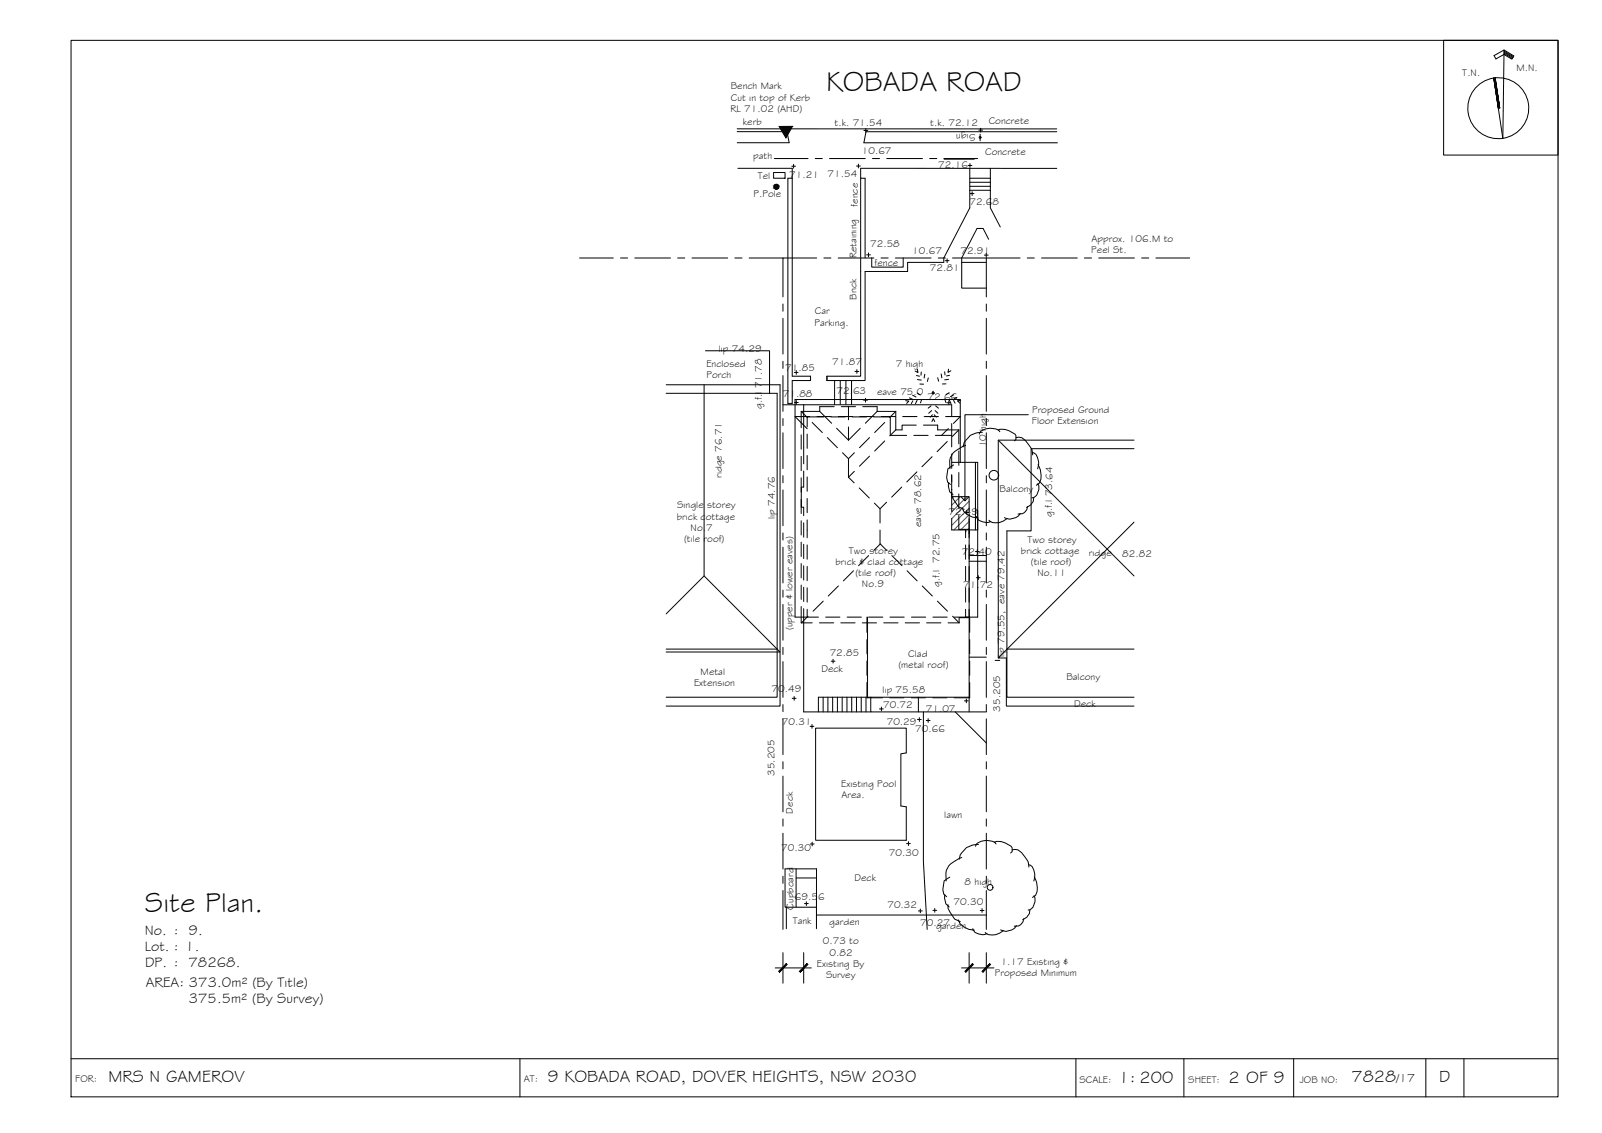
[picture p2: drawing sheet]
<svg xmlns="http://www.w3.org/2000/svg" width="420mm" height="297mm" viewBox="0 0 420 297" stroke-linecap="round" stroke-linejoin="round" font-family="sans-serif">
<!-- layer: BORDER -->
<g fill="none" stroke="#000" stroke-width=".26">
<path d="M18.6 10.6h390v277h-390zM378.6 10.6h30v30.1h-30zM394.4 13.7l2.4 1.4M394.4 14l2.2 1.3M394.5 13.1l2.5 1.6-.5 .8-2.1-1.2-2.1 1.1-.5-.8 2.7-1.5-.3 23.2-2.4-15.8M394.5 13.4l2.4 1.5M392.1 20.4l1.2 7.9M18.6 277.6h390M136.4 277.6v10M282.2 277.6v10M310.5 277.6v10M339.3 277.6v10"/>
<path d="M374 277.6v10M383.9 277.6v10"/>
<circle cx="393" cy="28.4" r="8"/>
</g>
<g fill="#000" stroke="#000" stroke-width=".26">
<path d="M391.8 20.5l1.2 7.9zM391.8 20.5l.3-.1 .9 8z"/>
<path d="M392.1 20.4l.9 8 .3-.1zM392.1 20.4l1.2 7.9z"/>
</g>
<!-- layer: BOUNDARY -->
<g fill="none" stroke="#000" stroke-width=".26">
<path d="M203.1 41.6h8.8M213.8 41.6h1.9M217.6 41.6h9.3M228.8 41.6h1.9M232.6 41.6h9.3M243.8 41.6h1.9M247.6 41.6h8.8M152 67.6h8.9M162.7 67.6h1.9M166.5 67.6h9.4M177.7 67.6h1.9M181.5 67.6h9.3"/>
<path d="M192.7 67.6h1.9M196.5 67.6h8.8M205.3 79.7v1.9M214.2 67.6h-8.9v10.2M216.1 67.6h1.8M219.8 67.6h9.4M231.1 67.6h1.8M234.8 67.6h9.4M246.1 67.6h1.9M249.8 67.6h17.7M258.7 67.6v10.2M258.7 79.7v1.9"/>
<path d="M269.4 67.6h1.9M273.2 67.6h9.3M284.4 67.6h1.9M288.1 67.6h9.4M299.4 67.6h1.9M303.2 67.6h8.8M205.3 83.5v9.3M205.3 94.7v1.9M205.3 98.5v9.3M258.7 83.5v9.3M258.7 94.7v1.9M258.7 98.5v9.3"/>
<path d="M205.3 109.7v1.9M205.3 113.5v9.3M258.7 109.7v1.9M258.7 113.5v9.3M205.3 124.7v1.9M205.3 128.5v9.3M205.3 139.7v1.9M258.7 124.7v1.9M258.7 128.5v9.3M258.7 139.7v1.9M205.3 143.5v9.3M205.3 154.7v1.9"/>
<path d="M205.3 158.5v9.3M258.7 143.5v9.3M258.7 154.7v1.9M258.7 158.5v9.3M205.3 169.7v1.9M205.3 173.5v9.3M258.7 169.7v1.9M258.7 173.5v9.3M205.3 184.7v1.9M205.3 188.5v9.3M205.3 199.7v1.9M258.7 184.7v1.9"/>
<path d="M258.7 188.5v9.3M258.7 199.7v1.9M205.3 203.5v9.3M205.3 214.7v1.9M205.3 218.5v9.3M258.7 203.5v9.3M258.7 214.7v1.9M258.7 218.5v9.3M205.3 229.7v1.9M205.3 233.5v10.2M258.7 229.7v1.9M258.7 233.5v10.2"/>
</g>
<!-- layer: EXISTING -->
<g fill="none" stroke="#000" stroke-width=".26">
<path d="M193.3 34.5h13.1l.6 2.9h-13.7M193.3 33.8h83.9M277.2 34.5h-50.1l-.5 2.9h50.7M193.5 44.1h14.3v54.5h4.8v1.2h-4.8v6h-1.2v-59.1h1.2M202.9 45.2h3v1.5h-3zM225.7 46.7v51.9h-8.8v1.2h10v-28.6h11.1v-2.4h9.5v-1.2M247.6 41.7h7.9M254.3 49.9h5.4M254.3 46.7h5.4M254.3 44.1v10.4l-6.8 13.1M254.3 48.8h5.4M254.3 47.8h5.4"/>
<path d="M259.7 49.9v4.6l2.6 5M259.7 44.1v5.8M277.2 44.1h-51.5v2.6h1.2v20.9M228.6 67.6v2.4h8.3v-2.4M252.2 68.8v6.7h6.5M252.2 67.6v1.2M252.2 68.8h6.5M259.3 62.7l-1.5-2.8h-1.5l-4.1 7.7M185 92h16.8v11.2M218.9 99.8v6.3M220.4 99.8v6.3M221.9 99.8v6.3"/>
<path d="M223.3 99.8v6.3M174.7 103.1h29.1v67.1M205.3 106.1h44.3v3.1M210.8 106.1v15.5M211.7 113.8v3.8M211.7 119.4v3.8M216 109.3h-4.3v2.6M217.9 109.3h3.8M223.5 109.3h3.8M229.2 109.3h4.3v4.8h4.3M239.7 114.1h3.7M245.3 114.1h4.3v3.1"/>
<path d="M249.6 111.1v3M249.6 119v3.8M297.4 117.6h-27v21.6h-6.3v31M210.8 123.5v4.2h-.7v5.3h.7v2.2M210.8 137.1v3.7M211.7 125v3.8M211.7 130.7v3.7M211.7 136.3v4.7M249.6 124.7v3.7M249.6 130.3v3.7M249.6 135.9v3h3.6v2.1M254.2 134.7v51.9"/>
<path d="M210.8 142.7v3.7M210.8 148.3v3.8M210.8 154v3.7M210.8 159.6v27h17.6M211.7 142.9v3.7M211.7 148.5v3.7M211.7 154.1v3.8M211.7 159.7v2.1M253.2 142.9v3.7M253.2 148.5v3.7M253.2 154.1v3.8M253.2 159.7v2.1"/>
<path d="M254.2 145.6h4.5M254.2 147.1h4.5M174.7 170.2h29.1M203.8 170.2v12.6h-29.1M210.8 161.8h3.9M216.5 161.8h3.8M222.2 161.8h3.7M227.5 161.8v21M227.8 161.8h3.7M233.4 161.8h3.8M239 161.8h3.8M244.7 161.8h3.7"/>
<path d="M250.3 161.8h3.9M254.2 172.3h4.5M264.1 170.2v12.6h33.3M264.1 170.2h33.3M213.9 190.9h23.8v6.5l-1.4 .2v13.7l1.4 .2v8.8h-23.8zM215.9 182.8v3.8M217.1 182.8v3.8M218.4 182.8v3.8M219.6 182.8v3.8M220.9 182.8v3.8M222.1 182.8v3.8M223.4 182.8v3.8"/>
<path d="M224.6 182.8v3.8M225.9 182.8v3.8M227.1 182.8v3.8M228.4 182.8v3.8h30.3M240.9 182.8v3.8M242.2 186.6v39.1l1 18M250.5 186.6l8.2 8.2M254.2 182.8h-39.6v3.8M206.2 237.8h7.9v5.7M206.2 237.8h-.3v-10h8.3l-.1 10M206.2 237.8v5.7M208.8 227.8v10"/>
<path d="M208.8 230.2h5.4M214.1 239.9h44.6"/>
</g>
<!-- layer: ROOFPLAN -->
<g fill="none" stroke="#000" stroke-width=".26">
<path d="M174.7 100.9h29.9v84.2h-29.9M184.7 100.9v50.1l-10 9.9M210.1 107.9l1.6 1.5M210.1 114v3.8M210.1 119.6v3.8M212.4 109.2h-3.9l3.2 3.2M213 110.8l2.7 2.6M214.3 109.2h3.7M215 107.9l3.1 3.1M217 114.7l2.6 2.7M218.8 106.6h-3.8v1.3h-4.9v4.2M219.4 112.3l3.1 3.1"/>
<path d="M219.9 109.2h3.7M220.6 106.6h3.8M221 118.7l1.5 1.6M222.5 106.6v3.5M222.5 111.9v3.5M224.1 118.7l-1.6 1.6v4.8M225.5 109.2h3.7M225.6 112.3l-3.1 3.1M226.3 106.6h3.7v1.3M228.1 119.6l-2.7 2.6M228.1 114.7l-2.7 2.7M230 107.9h4.9"/>
<path d="M230 107.9l-3 3.1M231.1 109.2h3.8M232 115.6l-2.6 2.7M232 110.8l-2.6 2.6M234.9 112.7l-1.5 1.6M234.9 107.9l-1.5 1.5M234.9 107.9v4.8M236.8 109.2h3.7M240.3 111.5h-3.7v1.2h-1.7M242.2 111.5h3.7v1.2h5.6M242.4 109.2h3.7M244.5 119.7l-2.7 2.7"/>
<path d="M248 109.2h3.8l-1.8 1.8M248.4 115.8l-2.6 2.6M248.7 112.3l-1.8 1.8M251.5 112.7l-1.7 1.7M251.5 112.7v3.7M251.5 118.3v3.7M261.8 115.4l35.6 35.6M297.4 115.4h-35.6v57.1M210.1 125.3v3.7M210.1 130.9v3.7M210.1 136.5v3.8M222.5 125.1l1.5 1.5"/>
<path d="M224.1 123.6l-1.6 1.5M225.3 127.9l2.7 2.7M229.3 131.9l1.5 1.5v3.7M230.8 139v3.7M232.5 131.7l-1.7 1.7M236.5 127.7l-2.6 2.6M240.5 123.7l-2.7 2.7M251.5 123.9v3.7M251.5 129.5v3.8M251.5 135.1v3.7h2.7v2.2M251.8 121.2v-16.5h-43.3v57.1h2.3M256.4 133.8v5.1h-2.2"/>
<path d="M256.4 138.9v22.9h-3.2M297.4 136.9l-35.6 35.6h2.1v12.6h33.5M184.7 151l19.9 19.9h-29.9M210.1 142.1v3.8M210.1 147.8v3.7M210.1 153.4v3.7M210.1 159v4.3h2.9M215.9 157.6l-2.7 2.6M219.9 153.6l-2.7 2.7M223.8 149.6l-2.6 2.7M227.8 145.7l-2.6 2.6M229.2 144.3l1.7-1.7 1.7 1.7"/>
<path d="M233.9 145.7l2.7 2.6M237.9 149.6l2.6 2.7M241.9 153.6l2.6 2.7M245.9 157.6l2.6 2.6M254.2 159.7v2.2h-2.6v1.4M254.2 142.9v3.7M254.2 148.5v3.7M254.2 154.1v3.8M211.9 161.6l-1.7 1.7M214.9 163.3h3.8M220.5 163.3h3.8M226.2 163.3h3.7"/>
<path d="M227.4 178.9v4h4.1M227.4 161.8v4M227.4 167.7v3.7M227.4 173.3v3.8M231.8 163.3h3.7M237.4 163.3h3.8M243 163.3h3.8M248.7 163.3h2.9M249.8 161.6l1.8 1.7M254.3 161.8v4M254.3 167.7v3.7M254.3 173.3v3.8"/>
<path d="M254.3 178.9v4h-4.1M233.3 182.9h3.8M239 182.9h3.7M244.6 182.9h3.8"/>
</g>
<!-- layer: HATCH -->
<path d="M250.1 130.2l-.5 .5M251.8 130.2l-2.2 2.3M253.6 130.2l-4 4M254.2 131.4l-4.6 4.6M254.2 133.2l-4.6 4.5M254.2 135l-4 3.9M254.2 136.7l-2.2 2.2M254.2 138.5l-1 .9" fill="none" stroke="#545454" stroke-width=".26"/>
<!-- layer: VEGE_01 -->
<path d="M244.5 103.2h.1M244.7 103.1h.1M244.7 103h.1M244.7 103.3h.1M244.7 103.2h.1M244.7 102.8h.1M244.8 103.1h.1M244.8 103h.1M245 103.2h.1" fill="none" stroke="#954a00" stroke-width=".26"/>
<!-- layer: VEGSPREAD -->
<g fill="none" stroke="#000" stroke-width=".26">
<path d="M240.4 98.5l.8 .1M240.6 96.8l.2 .9-.8-.4M240.6 99.5l1 .1M241.6 97.5l-.1 .9M242.6 98.1l-.2 1M243.5 99.1l-.3 .9M245.9 99l.3 .9M246.8 98l.2 1.1M247.8 97.5v.8M248.8 96.8l-.2 .8 .8-.4M248.8 99.5l-1 .1M249 98.4l-.8 .2"/>
<path d="M237.5 105l.9 .2-.6 .6M238.5 104.3l.8 .3M239.3 103.6l.9 .5M239.4 105.1l-.4 .7M240.5 105l-.4 .9M240.6 103l.8 .6M241.3 100.7h.9M241.7 104.7l-.3 .9M244.2 106.4l-.8 .6M244.3 107.6l-.7 .7M244.4 110.5l.4-.7 .4 .7M244.5 108.7l-.5 .7"/>
<path d="M245 108.7l.6 .7M245.2 107.6l.8 .7M245.4 106.4l.7 .6M247.8 104.6l.3 .9M248.1 100.6l-.9 .1M248.9 102.9l-.8 .6M249 104.9l.4 .9M250.1 105l.4 .7M250.2 103.5l-.9 .5M251 104.2l-.8 .4M252 105l-.9 .1 .6 .6M253.3 116.8l-.7 .2a5.2 5.2 0 0 0-3.5 3.9v2"/>
<path d="M257.6 113.3a4.9 4.9 0 0 0-5 3.9M261.8 112.8a4.2 4.2 0 0 1 4.7 1.4v1l-.4 .4M262.2 113.2a3.4 3.4 0 0 0-3.7-.7l-1.3 .6-.4 .7M266.5 114.8l.6-.2 .9 .2 1 .7 1.6 2.3 .2 1.5M270.8 118.7h.4a3.6 3.6 0 0 1 .9 4.2M248.8 126.5a3.1 3.1 0 0 0 1.2 3.2M249.6 129.1v1l1.8 2.8 1.5 .7M250.1 121.9l-1.5 1-.3 2.3 .2 1.2 .8 .6M252.3 133.1a4.3 4.3 0 0 0 4.3 2.7M256.1 135.4a1.92 1.92 0 0 0 1.5 1.4l1.2 .2 1.1-.3M264.2 135.9a4.1 4.1 0 0 1-4.5 .8l-.3-.3M267.6 134.6a3.3 3.3 0 0 1-4.2 1.1"/>
<path d="M269.5 132.8a2.12 2.12 0 0 1-2.5 2M271.1 130.5a2.84 2.84 0 0 1-1.9 2.5M272.2 126.8a2.85 2.85 0 0 1-1.1 3.7h-.5M272.3 121.8a5.2 5.2 0 0 1 .3 4.9l-.8 .5M247.8 234.5a3.2 3.2 0 0 0 1.1 3.3M248.6 237.2v.9l1.8 2.9 1.4 .6M249.1 230l-1.5 1-.3 2.3 .3 1.2 .7 .6M252.3 224.8l-.7 .2a5.2 5.2 0 0 0-3.5 4v2M256.6 221.4a5.3 5.3 0 0 0-4.8 2.7l-.2 1.1M260.7 220.9a4.2 4.2 0 0 1 4.8 1.4v1l-.4 .3M261.2 221.3l-.3-.5a4.7 4.7 0 0 0-4.7 .3l-.4 .8M265.5 222.8h1.5l1 .8 1.6 2.3 .2 1.4"/>
<path d="M269.8 226.7l.4 .1a3.7 3.7 0 0 1 .9 4.2M270.1 238.6a2.93 2.93 0 0 1-1.9 2.5M271.2 234.8a2.91 2.91 0 0 1-1.1 3.7l-.5 .1M271.3 229.9a5.2 5.2 0 0 1 .3 4.9l-.8 .5M251.3 241.1a4.4 4.4 0 0 0 4.3 2.8M255.2 243.5a2.31 2.31 0 0 0 2.6 1.6l1.1-.4M263.2 244a4.1 4.1 0 0 1-4.5 .8l-.3-.4M266.6 242.7a3.2 3.2 0 0 1-4.2 1.1M268.5 240.9a2.09 2.09 0 0 1-2.5 1.9"/>
<circle cx="259.7" cy="232.6" r=".75"/>
</g>
<!-- layer: HGTS_11 -->
<g fill="none" stroke="#000" stroke-width=".26">
<path d="M205.3 34.5h1.1M226.6 34.2h1M227.1 33.7v1M256.7 34.1h1M257.2 33.6v1M207.7 43.6h.9M208.1 43.1v1M224.6 43.5h1M225.1 43v1M253.9 43.4h1M254.4 42.9v1M254.5 50.8h.9"/>
<path d="M255 50.3v1M227.3 66.8h1M227.8 66.3v1M247.9 68.3h1M248.4 67.9v.9M258.2 66.9h1M258.7 66.4v1M208.3 97.6h1M208.8 97.1v1M224.2 97.4h1M224.7 96.9v1M208.4 105.5h1"/>
<path d="M208.9 105v1M226.5 104.9h1M227 104.4v1M248.3 105.6h1.1M248.8 105.1v1M253.1 134.3h.9M253.6 133.9v.9M255.8 144.6h1M256.1 151.4h1M256.3 144.1v1M256.6 150.9v1M218 173.3h1"/>
<path d="M218.5 172.8v1M207.8 183.1h1M208.3 182.6v1M212.5 190.4h1M213 189.9v1M230.7 185.9h1M231.2 185.4v1M240.6 188.6h1M241.1 188.1v1M242.9 188.9h1M243.4 188.4v1M252.9 183.7h1"/>
<path d="M253.4 183.3v.9M211 236.9h1M211.5 236.4v1M212.5 221.3h1M213 220.8v1M237.8 221.2h1M238.3 220.7v1M240.9 238.8h1M241.4 238.3v1M244.7 238.7h1M245.2 238.2v1M257.1 238.7h1"/>
<path d="M257.6 238.2v1"/>
</g>
<!-- layer: TEXT1 -->
<g fill="none" stroke="#000" stroke-width=".26">
<path d="M257.1 35.2v1.7"/>
<circle cx="257" cy="36" r=".24"/>
</g>
<!-- layer: TEXT -->
<g fill="#000" stroke="#000" stroke-width=".26">
<path d="M203.4 49.5h.4zM203.5 48.4h.2z"/>
<path d="M204.4 33.2l3.4-.1zM204.4 33.2l1.7 3 1.7-3z"/>
<path d="M203.4 49.5h.3zM203.5 49.5h.2z"/>
<path d="M203.5 48.4l.3 .1zM203.4 48.5h.4z"/>
<path d="M203.4 48.5h.5zM203.4 48.5h.5z"/>
<path d="M203.4 48.5l.6 .1zM203.3 48.6h.7z"/>
<path d="M203.4 49.4h.5zM203.4 49.4l.4 .1z"/>
<path d="M203.3 48.6l.8 .1zM203.3 48.6l.8 .1z"/>
<path d="M203.3 49.4h.7zM203.3 49.4h.6z"/>
<path d="M203.2 48.7h.9zM203.2 48.7h.9z"/>
<path d="M203.2 49.3h.9zM203.2 49.3l.8 .1z"/>
<path d="M203.1 48.7l1.1 .1zM203.1 48.7l1.1 .1z"/>
<path d="M203.1 49.2h1zM203.1 49.2l1 .1z"/>
<path d="M203.1 48.8l1.1 .1zM203.1 48.8l1.1 .1z"/>
<path d="M203.1 49.1h1.1zM203.1 49.1l1 .1z"/>
<path d="M203.1 48.9l1.1 .1zM203.1 48.9l1.1 .1z"/>
<path d="M203.1 49h1.1zM203.1 49l1.1 .1z"/>
</g>
<!-- layer: VEGE_01 -->
<g fill="none" stroke="#000" stroke-width=".26">
<circle cx="244.7" cy="103" r=".24"/>
<circle cx="260.7" cy="124.6" r="1.26"/>
</g>
<!-- layer: TEXT -->
<circle cx="203.6" cy="49" r=".67" fill="none" stroke="#000" stroke-width=".26"/>
<!-- layer: NEWWORK -->
<path d="M249.6 128.3v1.9h4.6v3.9M249.6 121.2h6.2v17.7M249.6 124.4v2M254.2 136v3.9M255.8 121.2h.6v17.7M261 173.1h1.2" fill="none" stroke="#000" stroke-width=".26"/>
<!-- layer: 0 -->
<path d="M269.7 108.7h-16.6v22.6M252.1 130.3l1 1 1-1" fill="none" stroke="#000" stroke-width=".26"/>
<!-- layer: DIMENSION -->
<path d="M203.3 253.8h9.5M205.3 249.8v8M210.8 249.8v8M252.2 253.8h8.5M254.2 249.8v8M258.7 249.8v8" fill="none" stroke="#000" stroke-width=".26"/>
<!-- layer: 0 -->
<g fill="#000" stroke="#000" stroke-width=".26">
<path d="M206.2 252.7l-1.8 2.2 2-2zM204.2 254.6l2-1.9-1.8 2.2z"/>
<path d="M209.7 254.6l.2 .3 1.8-2.2zM211.7 252.7l.2 .2-2 2z"/>
<path d="M255.1 252.7l-1.8 2.2 2-2zM255.1 252.7l-1.8 2.2-.2-.3z"/>
<path d="M257.6 254.6l.2 .3 1.8-2.2zM259.6 252.7l.2 .2-2 2z"/>
</g>
<g font-size="7.5">
<text x="216.7" y="23.8">KOBADA ROAD</text>
<text x="38" y="239.1">Site Plan.</text>
</g>
<g font-size="4.5">
<text x="28.4" y="283.6">MRS N GAMEROV</text>
<text x="143.6" y="283.6">9 KOBADA ROAD, DOVER HEIGHTS, NSW 2030</text>
<text x="293.4" y="283.9">1: 200</text>
<text x="322.2" y="283.9">2 OF 9</text>
<text x="354.4" y="283.8">7828</text>
<text x="377.4" y="283.7">D</text>
</g>
<g font-size="3.7">
<text x="38" y="245.1">No. : 9.</text>
<text x="38" y="249.2">Lot. : 1.</text>
<text x="38" y="253.4">DP. : 78268.</text>
<text x="38.2" y="258.7">AREA: 373.0m² (By Title)</text>
<text x="49.5" y="262.9">375.5m² (By Survey)</text>
</g>
<text font-size="3.2" x="366.2" y="283.8">/17</text>
<g font-size="2.6">
<text x="191.7" y="23.4">Bench Mark</text>
<text x="383.5" y="20">T.N.</text>
<text x="397.7" y="18.6">M.N.</text>
<text x="191.6" y="29.3">RL 71.02 (AHD)</text>
<text x="191.7" y="26.4">Cut in top of Kerb</text>
<text x="194.9" y="32.7">kerb</text>
<text x="218.9" y="33.1">t.k. 71.54</text>
<text x="244" y="33">t.k. 72.12</text>
<text x="255.8" y="35.3" transform="rotate(180 255.8 35.3)">Sign</text>
<text x="259.3" y="32.6">Concrete</text>
<text x="197.5" y="41.7">path</text>
<text x="226" y="40.3">10.67</text>
<text x="258.4" y="40.8">Concrete</text>
<text x="198.8" y="46.9">Tel</text>
<text x="207" y="46.7">71.21</text>
<text x="217.1" y="46.5">71.54</text>
<text x="246.1" y="44.1">72.16</text>
<text x="197.7" y="51.6">P.Pole</text>
<text x="254.2" y="53.7">72.68</text>
<text x="225" y="54.2" transform="rotate(-90 225 54.2)">fence</text>
<text x="228.2" y="64.8">72.58</text>
<text x="286.3" y="63.4">Approx. 106.M to</text>
<text x="224.6" y="67.8" transform="rotate(-90 224.6 67.8)">Retaining</text>
<text x="229.4" y="69.8">fence</text>
<text x="239.2" y="66.7">10.67</text>
<text x="243.9" y="71">72.81</text>
<text x="251.9" y="66.6">72.91</text>
<text x="286.2" y="66.4">Peel St.</text>
<text x="213.7" y="82.4">Car</text>
<text x="224.6" y="78.6" transform="rotate(-90 224.6 78.6)">Brick</text>
<text x="213.6" y="85.4">Parking.</text>
<text x="188.5" y="92.3">lip 74.29</text>
<text x="218.3" y="95.6">71.87</text>
<text x="185.3" y="96.1">Enclosed</text>
<text x="185.3" y="99">Porch</text>
<text x="206" y="97.4">71.85</text>
<text x="235" y="96.2">7 high</text>
<text x="199.8" y="107.2" transform="rotate(-90 199.8 107.2)">g.f.l 71.78</text>
<text x="205.3" y="104.1">71.88</text>
<text x="219.4" y="103.2">72.63</text>
<text x="230" y="103.5">eave 75.0</text>
<text x="243.3" y="104.7">72.66</text>
<text x="270.6" y="111.2">Floor Extension</text>
<text x="270.7" y="108.3">Proposed Ground</text>
<text x="258.7" y="117.3" transform="rotate(-90 258.7 117.3)">10 high</text>
<text x="189.3" y="125.3" transform="rotate(-90 189.3 125.3)">ridge 76.71</text>
<text x="262.2" y="129">Balcony</text>
<text x="177.5" y="136.2">brick cottage</text>
<text x="177.6" y="133.3">Single storey</text>
<text x="203.2" y="136.1" transform="rotate(-90 203.2 136.1)">lip 74.76</text>
<text x="248.7" y="135.1">72.49</text>
<text x="275.9" y="135.5" transform="rotate(-89 275.9 135.5)">g.f.l 73.64</text>
<text x="179.4" y="142.1">(tile roof)</text>
<text x="181.1" y="139.1">No.7</text>
<text x="241.6" y="138.2" transform="rotate(-90 241.6 138.2)">eave 78.62</text>
<text x="269.5" y="142.3">Two storey</text>
<text x="219.1" y="148.1">brick &amp; clad cottage</text>
<text x="222.6" y="145.2">Two storey</text>
<text x="252.3" y="145.4">72.40</text>
<text x="267.8" y="145.3">brick cottage</text>
<text x="270.4" y="148.2">(tile roof)</text>
<text x="285.6" y="145.6">ridge</text>
<text x="294.4" y="146">82.82</text>
<text x="224.4" y="151.1">(tile roof)</text>
<text x="226.1" y="154">No.9</text>
<text x="246.4" y="153.9" transform="rotate(-90 246.4 153.9)">g.f.l 72.75</text>
<text x="252.7" y="154.2">71.72</text>
<text x="272.1" y="151.1">No.11</text>
<text x="207.9" y="165.3" transform="rotate(-90 207.9 165.3)">(upper &amp; lower eaves)</text>
<text x="217.6" y="172.1">72.85</text>
<text x="238.2" y="172.3">Clad</text>
<text x="263.4" y="172.2" transform="rotate(-90 263.4 172.2)">lip 79.55, eave 79.42</text>
<text x="182" y="179.9">Extension</text>
<text x="183.8" y="176.9">Metal</text>
<text x="215.4" y="176.2">Deck</text>
<text x="235.6" y="175.2">(metal roof)</text>
<text x="279.7" y="178.4">Balcony</text>
<text x="202.4" y="181.4">70.49</text>
<text x="231.5" y="181.8">lip 75.58</text>
<text x="231.6" y="185.6">70.72</text>
<text x="281.7" y="185.5">Deck</text>
<text x="205.1" y="190.2">70.31</text>
<text x="232.6" y="190">70.29</text>
<text x="240" y="191.9">70.66</text>
<text x="242.8" y="186.5">71.07</text>
<text x="262.3" y="186.6" transform="rotate(-90 262.3 186.6)">35.205</text>
<text x="203.2" y="203.4" transform="rotate(-90 203.2 203.4)">35.205</text>
<text x="220.6" y="206.3">Existing Pool</text>
<text x="220.7" y="209.2">Area.</text>
<text x="207.9" y="213.3" transform="rotate(-90 207.9 213.3)">Deck</text>
<text x="247.7" y="214.6">lawn</text>
<text x="204.9" y="223.2">70.30</text>
<text x="233.1" y="224.4">70.30</text>
<text x="224.1" y="231.1">Deck</text>
<text x="253" y="232">8 high</text>
<text x="208.1" y="238.5" transform="rotate(-90 208.1 238.5)">Cupboard</text>
<text x="208.5" y="235.9">69.56</text>
<text x="232.7" y="238.2">70.32</text>
<text x="250.1" y="237.2">70.30</text>
<text x="207.9" y="242.2">Tank</text>
<text x="217.5" y="242.6">garden</text>
<text x="241.3" y="242.7">70.27</text>
<text x="245.5" y="243.5">garden</text>
<text x="215.8" y="247.6">0.73 to</text>
<text x="217.6" y="250.5">0.82</text>
<text x="214.2" y="253.4">Existing By</text>
<text x="216.6" y="256.4">Survey</text>
<text x="260.9" y="255.8">Proposed Minimum</text>
<text x="262.5" y="252.9">1.17 Existing &amp;</text>
<text x="19.8" y="283.8">FOR:</text>
<text x="137.4" y="283.6">AT:</text>
<text x="283.1" y="283.9">SCALE:</text>
<text x="311.6" y="283.9">SHEET:</text>
<text x="340.9" y="283.9">JOB NO:</text>
</g>
</svg>
